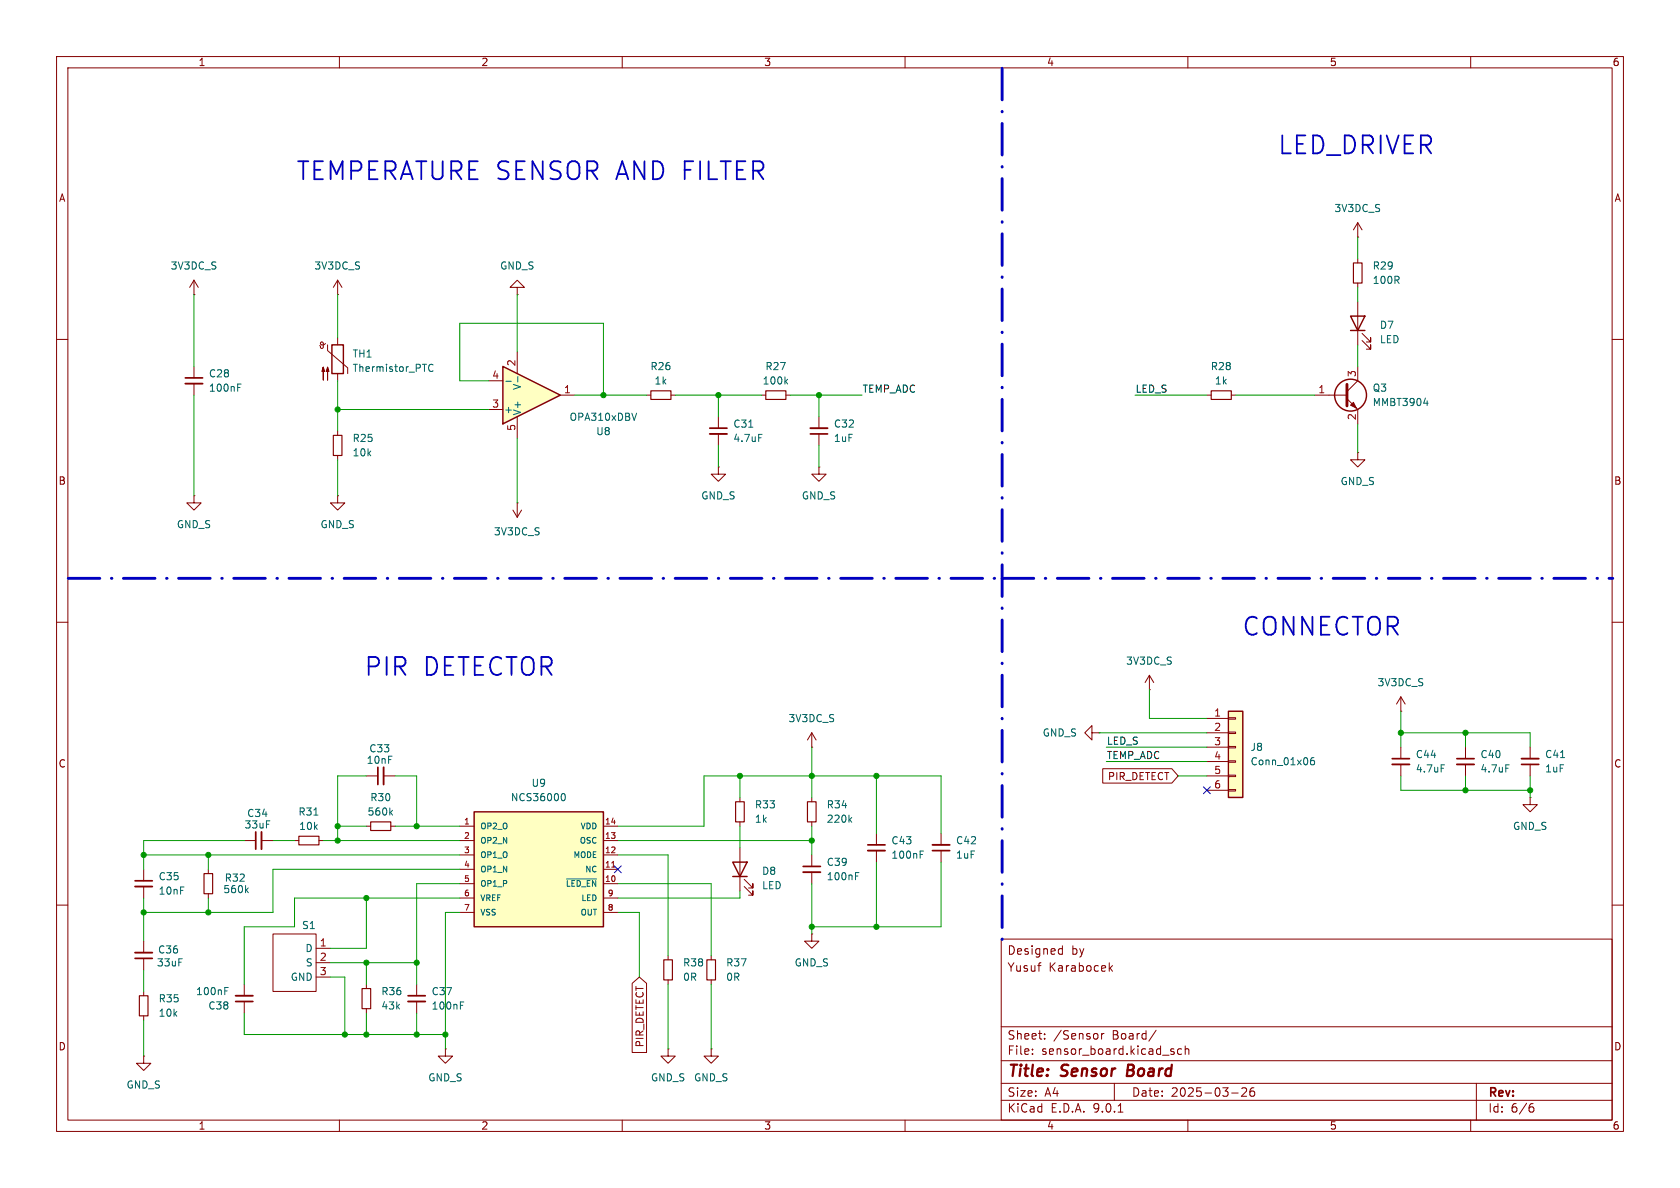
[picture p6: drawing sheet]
<svg xmlns="http://www.w3.org/2000/svg" width="297mm" height="210mm" viewBox="0 0 297 210" stroke-linecap="round" stroke-linejoin="round" font-family="sans-serif">
<g fill="none" stroke="#840000" stroke-width=".18">
<path d="M10 10h277v190h-277zM12 12h273v186h-273zM60 10v2M110 10v2M160 10v2M210 10v2M260 10v2M34.3 52.1h.1M34.3 49.5v2.6M34.3 49.5l-.8 1.3M34.3 49.5l.8 1.3M91.4 50.8h1.3l-1.3-1.3-1.2 1.3h1.2v1.3"/>
<path d="M91.4 52.1h.1M10 60h2M34.3 64.8v2M34.3 67.8v2.1M114.3 69.9h.8M118.6 69.9h.8M134.6 69.9h.8M138.9 69.9h.8M285 60h2M10 110h2M285 110h2M143.5 151.1v2.1"/>
<path d="M143.5 154.2v2M10 160h2M177 166h108v32h-108zM187.4 167.7l.4 .1M187.8 167.2v1.5M187.8 168.6l-.4 .1M196.1 170.2v1.5M196.2 171.1l.5 .6M196.7 170.7l-.6 .6M285 160h2M25.4 186.7v1.3h1.3l-1.3 1.2-1.3-1.2h1.3M25.4 186.7h.1"/>
<path d="M60 198v2M110 198v2M160 198v2M177 194.5h108M177 191.5h108M177 187.5h108M177 181.5h108M182.5 186.3v.1M182.5 185.5v.1M184.7 183.6v.1M184.7 182.8v.1M194.7 182.7v1"/>
<path d="M195.2 182.7l-.3 .1-.2 .2M197 191.5v3M197.7 196.6h.8M204.4 182.1l-1.3 2M207.2 185.9l.3 .1 .1 .2-.2 .2h-.3M207.2 185.4l.3 .1M208.9 185.5l-.4-.1-.3 .3v.4l.1 .2h.6M209.5 185.5l.2-.1 .4 .1 .1 .9M209.5 184.9v1.5M210 198v2M217.7 193.2h1.2M219.5 192.4l.6-.1 .2 .1 .1 .3-.9 1.1h.9"/>
<path d="M221.7 192.3a.59 .59 0 0 0-.7 .6v.6l.1 .2 .4 .1 .2-.1 .1-.5-.1-.3h-.5l-.2 .3M260 198v2M261 191.5v6.5M270.6 195.7h.4l.2 .3-.1 .5-.5 .1M271 195.1l-.4 .1"/>
</g>
<path d="M199.5 188.2l-.3 2h.8" fill="none" stroke="#840000" stroke-width=".4"/>
<path d="M115.1 69.1h3.5v1.5h-3.5zM135.4 69.1h3.5v1.5h-3.5z" fill="none" stroke="#840000" stroke-width=".2"/>
<path d="M42 68.5h.4M42 67.9h.6M138.9 67.4l.3 .5M139.2 67l-.4 .5M151.2 154.9h.5M151.2 154.3h.6" fill="none" stroke="#006464" stroke-width=".18"/>
<path d="M32.8 66.8h3M142 153.2h3" fill="none" stroke="#840000" stroke-width=".3"/>
<path d="M32.8 67.8h3M142 154.2h3" fill="none" stroke="#840000" stroke-width=".33"/>
<path d="M88.9 64.8l10.2 5.1-10.2 5z" fill="#ffffc2"/>
<g fill="none" stroke="#840000" stroke-width=".25">
<path d="M58.7 61h2v5h-2zM88.9 64.8l10.2 5.1-10.2 5zM129.5 152.4h2.6l-1.3 2.5zM129.5 154.9h2.6"/>
<circle cx="238.8" cy="69.8" r="2.82"/>
</g>
<g fill="none" stroke="#840000" stroke-width=".18">
<path d="M59.7 52.1h.1M59.7 49.5v2.6M59.7 59.7v1.3M59.7 49.5l-.8 1.3M59.7 49.5l.8 1.3M56.5 61.1l.1 .2M57.5 60.7l-.3 .2-.4 .1-.2-.3 .1-.2h.3l.1 .1v.8l-.2 .2-.3-.3M57.9 61v1l3.6 3v1M59.7 66v1.3M59.7 76.2v.8M86.4 72.4h2.5M86.4 67.3h2.5"/>
<path d="M91.4 62.2v3.8M91.4 73.7v3.8M99.1 69.9h2.5M127 73.7v2M127 76.7v2M144.8 73.7v2M144.8 76.7v2M213.4 69.9h.7M217.7 69.9h.7M232.4 69.9h5.7M238.1 70.5l1.9 1.9v2.5M240 64.8v2.5l-1.9 1.9"/>
<path d="M34.3 87.6v1.3h1.3l-1.3 1.3-1.3-1.3h1.3M34.3 87.6h.1M59.7 87.6v1.3h1.3l-1.3 1.3-1.3-1.3h1.3M59.7 87.6h.1M59.7 80.5v.8M90.7 90.2l.7 1.2M91.4 88.9h.1M91.4 88.9v2.5M92.2 90.2l-.8 1.2M127 82.6v1.2h1.3l-1.3 1.3-1.3-1.3h1.3M127 82.6h.1M144.8 82.6v1.2h1.2l-1.2 1.3-1.3-1.3h1.3"/>
<path d="M144.8 82.6h.1M240 80v1.3h1.3l-1.3 1.3-1.2-1.3h1.2M240 80h.1M143.5 132.1h.1M143.5 129.5l-.8 1.3M143.5 129.5l.8 1.3M143.5 129.5v2.6M247.6 132.1v2M247.6 135.1v2.1M259.1 132.1v2M259.1 135.1v2.1M25.4 153.7v2"/>
<path d="M25.4 156.7v2.1M43.2 148.6h2M46.2 148.6h2.1M130.8 141v.7M130.8 145.3v.8M130.8 149.9v7.6M131.6 156.7l1.5 1.5v-.7v.7h-.8M131.6 155.4l1.5 1.6v-.8v.8h-.8M143.5 141v.7M143.5 145.3v.8M154.9 147.3v2.1M154.9 150.4v2"/>
<path d="M166.4 147.3v2.1M166.4 150.4v2M48.3 165.1h7.6v10.2h-7.6zM55.9 167.6h2.5M55.9 170.2h2.5M55.9 172.7h2.5M64.8 174v.8M64.8 178.3v.8M118.1 168.9v.8M118.1 173.2v.8M125.7 168.9v.8M125.7 173.2v.8"/>
<path d="M143.5 165.1v1.3h1.3l-1.3 1.2-1.3-1.2h1.3M143.5 165.1h.1"/>
</g>
<g fill="none" stroke="#006464" stroke-width=".18">
<path d="M76.6 64.5a.6 .6 0 0 0-.9 .4 .6 .6 0 0 0 .6 .8l.3-.2M89.4 67.4h1M91.5 66.6v.9M112.5 73l-.4 1.3M132.4 75.5h.7M134.1 76.8h.6M251.7 71.3h.8M252.3 70.9v.8M254.8 135.2h.6M266.2 135.2h.6M150.2 144.9l.4 .5M150.6 144.5l-.5 .5"/>
<path d="M162.7 151.1h.4M162.7 150.4h.6"/>
</g>
<path d="M58.9 77h1.6v3.5h-1.6zM214.1 69.1h3.6v1.5h-3.6zM130 141.7h1.6v3.6h-1.6zM142.7 141.7h1.6v3.6h-1.6zM64 174.8h1.5v3.5h-1.5zM117.3 169.7h1.6v3.5h-1.6zM125 169.7h1.5v3.5h-1.5z" fill="none" stroke="#840000" stroke-width=".2"/>
<path d="M125.5 75.7h3M143.3 76.7h3M246.1 134.1h3.1M257.6 134.1h3M23.9 155.7h3M45.2 147.1v3M153.4 149.4h3.1M164.8 150.4h3.1" fill="none" stroke="#840000" stroke-width=".3"/>
<path d="M125.5 76.7h3M143.3 75.7h3M246.1 135.1h3.1M257.6 135.1h3M23.9 156.7h3M46.2 147.1v3M153.4 150.4h3.1M164.8 149.4h3.1" fill="none" stroke="#840000" stroke-width=".33"/>
<g fill="#840000" stroke="#840000" stroke-width=".18">
<path d="M57.1 64.9l.3 .8h-.5l.2-.8v2.3z"/>
<path d="M57.9 64.9l.3 .8h-.5l.2-.8v2.3z"/>
<path d="M238.8 71.6l.5-.5 .5 1z"/>
</g>
<path d="M238.1 67.9v3.9" fill="none" stroke="#840000" stroke-width=".51"/>
<path d="M217.2 125.7h2.5v15.3h-2.5z" fill="#ffffc2"/>
<path d="M238.8 55.9h2.5l-1.3 2.5zM238.8 58.4h2.5M217.2 125.7h2.5v15.3h-2.5z" fill="none" stroke="#840000" stroke-width=".25"/>
<g fill="none" stroke="#840000" stroke-width=".18">
<path d="M240 39.4l-.7 1.2M240 39.4l.8 1.2M240 39.4v2.5M240 41.9h.1M240 45.7v.8M240 50v.8M240 53.3v7.7M240.8 58.9l1.5 1.6v-.8v.8h-.7M240.8 60.2l1.5 1.5v-.7v.7h-.7M203.2 119.4l-.8 1.3M203.2 119.4l.8 1.3M203.2 119.4v2.5"/>
<path d="M193 129.5v-1.2l-1.2 1.2 1.2 1.3v-1.3h1.3M194.3 129.5h.1M203.2 121.9h.1M213.4 127h3.8M213.4 129.5h3.8M213.4 132.1h3.8M213.4 134.6h3.8M213.4 137.2h3.8M213.4 139.7h3.8M217.2 126.9h1.2v.2h-1.2zM217.2 129.4h1.2v.3h-1.2zM217.2 132h1.2v.2h-1.2z"/>
<path d="M217.2 134.5h1.2v.2h-1.2zM217.2 137h1.2v.3h-1.2zM217.2 139.6h1.2v.2h-1.2zM247.6 125.7h.1M247.6 123.2l-.7 1.3M247.6 123.2l.8 1.3M247.6 123.2v2.5M270.5 132.1v2M270.5 135.1v2.1M36.8 153.7v.7M36.8 158v.8M270.5 141v1.2h1.3l-1.3 1.3-1.3-1.3h1.3"/>
<path d="M270.5 141h.1M73.7 174v2M73.7 177v2.1M78.7 185.4v1.3h1.3l-1.3 1.3-1.2-1.3h1.2M78.7 185.4h.1M118.1 185.4v1.3h1.3l-1.3 1.3-1.3-1.3h1.3M118.1 185.4h.1M125.7 185.4v1.3h1.3l-1.3 1.3-1.2-1.3h1.2M125.7 185.4h.1"/>
</g>
<path d="M232.3 133.9l-.4 .1a.86 .86 0 0 0 0 1.2l.4-.1 .1-.4-.2-.3h-.3l-.2 .3M275.9 133.9h.7M43.5 157.3l.4 .5M43.9 157l-.5 .4M81.4 177.7h.4M81.4 177.1h.6" fill="none" stroke="#006464" stroke-width=".18"/>
<path d="M239.3 46.5h1.5v3.5h-1.5zM36.1 154.4h1.5v3.6h-1.5z" fill="none" stroke="#840000" stroke-width=".2"/>
<path d="M269 135.1h3M72.1 176h3.1" fill="none" stroke="#840000" stroke-width=".3"/>
<path d="M269 134.1h3M72.1 177h3.1" fill="none" stroke="#840000" stroke-width=".33"/>
<path d="M83.8 143.5h22.9v20.3h-22.9z" fill="#ffffc2"/>
<path d="M83.8 143.5h22.9v20.3h-22.9z" fill="none" stroke="#840000" stroke-width=".25"/>
<g fill="none" stroke="#840000" stroke-width=".18">
<path d="M64.8 137.2h2M67.8 137.2h2M194.9 135.9h12.3l1.1 1.3-1.1 1.2h-12.3zM52.1 148.6h.7M56.4 148.6h.7M64.8 146.1h.7M69.1 146.1h.7M81.3 146.1h2.5M81.3 148.6h2.5M81.3 151.1h2.5M81.3 153.7h2.5M81.3 156.2h2.5"/>
<path d="M81.3 158.8h2.5M106.7 146.1h2.5M106.7 148.6h2.5M106.7 151.1h2.5M106.7 153.7h2.5M106.7 156.2h2.5M106.7 158.8h2.5M25.4 166.4v2M25.4 169.4v2.1M25.4 175.3v.7M25.4 179.6v.7M43.2 174v2"/>
<path d="M43.2 177v2.1M81.3 161.3h2.5M106.7 161.3h2.5M111.8 173.8l1.2-1.1 1.3 1.1v12.3h-2.5z"/>
</g>
<path d="M108.1 153.3h.6" fill="none" stroke="#a90000" stroke-width=".18"/>
<path d="M55.5 144.1h.7M69 143.6l.4 .5M69.4 143.2l-.5 .5M99.4 140.3h.1a.68 .68 0 0 1 .5 .6 .68 .68 0 0 1-.5 .6h-.1M100.1 155.4h5.4M39.7 175.2h.5M39.7 174.6h.6" fill="none" stroke="#006464" stroke-width=".18"/>
<path d="M52.8 147.8h3.6v1.6h-3.6zM65.5 145.3h3.6v1.5h-3.6zM24.6 176h1.6v3.6h-1.6z" fill="none" stroke="#840000" stroke-width=".2"/>
<path d="M66.8 135.6v3.1M23.9 169.4h3M41.7 177h3" fill="none" stroke="#840000" stroke-width=".3"/>
<path d="M67.8 135.6v3.1M23.9 168.4h3M41.7 176h3" fill="none" stroke="#840000" stroke-width=".33"/>
<path d="M177.2 12.1v154.3M12.1 102.2h165.1M177.2 102.2h107.9" fill="none" stroke="#0000c2" stroke-width=".51" stroke-dasharray="5.6 2 .1 2"/>
<g fill="none" stroke="#009600" stroke-width=".18">
<path d="M34.3 52.1v12.7M59.7 52.1v7.6M91.4 52.1v10.1M240 41.9v3.8M240 50.8v2.5M34.3 69.9v17.7M59.7 67.3v8.9M59.7 72.4h26.7M86.4 67.3h-5.1v-10.1h25.4v12.7M91.4 77.5v11.4M101.6 69.9h12.7M119.4 69.9h15.2"/>
<path d="M127 69.9v3.8M127 78.7v3.9M139.7 69.9h12.7M144.8 69.9v3.8M144.8 78.7v3.9M200.7 69.9h12.7M218.4 69.9h14M240 61v3.8M240 74.9v5.1M59.7 81.3v6.3M64.8 137.2h-5.1v11.4M69.8 137.2h3.9v8.9"/>
<path d="M130.8 137.2v3.8M143.5 132.1v8.9M154.9 137.2v10.1M194.3 129.5h19.1M195.6 134.6h17.8M195.6 132.1h17.8M203.2 121.9v5.1h10.2M208.3 137.2h5.1M247.6 125.7v6.4M247.6 137.2v2.5h22.9M247.6 129.5h22.9v2.6M259.1 129.5v2.6"/>
<path d="M259.1 137.2v2.5M270.5 137.2v3.8M25.4 151.1h55.9M25.4 158.8v7.6M36.8 151.1v2.6M36.8 158.8v2.5M43.2 148.6h-17.8v5.1M48.3 148.6h3.8M57.1 148.6h24.2M59.7 146.1h5.1M64.8 158.8v8.8h-6.4M69.8 146.1h11.5"/>
<path d="M81.3 153.7h-33v7.6h-22.9M81.3 158.8h-29.2v5h-8.9v10.2M81.3 156.2h-7.6v17.8M109.2 146.1h15.3v-8.9h41.9v10.1M109.2 148.6h34.3M109.2 151.1h8.9v17.8M109.2 156.2h16.5v12.7M130.8 157.5v1.3h-21.6M130.8 146.1v3.8M143.5 146.1v5M143.5 156.2v8.9M154.9 152.4v11.4"/>
<path d="M166.4 152.4v11.4h-22.9M25.4 171.5v3.8M43.2 179.1v3.8h35.5M58.4 172.7h2.6v10.2M58.4 170.2h15.3M64.8 170.2v3.8M64.8 179.1v3.8M73.7 179.1v3.8M81.3 161.3h-2.6v24.1M109.2 161.3h3.8v11.4M118.1 174v11.4M125.7 174v11.4"/>
<path d="M25.4 180.3v6.4"/>
</g>
<path d="M212.8 139.1l1.2 1.2M214 139.1l-1.2 1.2M108.6 153.1l1.2 1.2M109.8 153.1l-1.2 1.2" fill="none" stroke="#000084" stroke-width=".18"/>
<g fill="#009600" stroke="#009600" stroke-width=".18">
<circle cx="106.7" cy="69.9" r=".46"/>
<circle cx="144.8" cy="69.9" r=".46"/>
<circle cx="127" cy="69.9" r=".46"/>
<circle cx="59.7" cy="72.4" r=".46"/>
<circle cx="143.5" cy="163.8" r=".46"/>
<circle cx="154.9" cy="163.8" r=".46"/>
<circle cx="143.5" cy="148.6" r=".46"/>
<circle cx="130.8" cy="137.2" r=".46"/>
<circle cx="154.9" cy="137.2" r=".46"/>
<circle cx="143.5" cy="137.2" r=".46"/>
<circle cx="61" cy="182.9" r=".46"/>
<circle cx="64.8" cy="170.2" r=".46"/>
<circle cx="259.1" cy="129.5" r=".46"/>
<circle cx="247.6" cy="129.5" r=".46"/>
<circle cx="259.1" cy="139.7" r=".46"/>
<circle cx="270.5" cy="139.7" r=".46"/>
<circle cx="73.7" cy="182.9" r=".46"/>
<circle cx="64.8" cy="182.9" r=".46"/>
<circle cx="64.8" cy="158.8" r=".46"/>
<circle cx="78.7" cy="182.9" r=".46"/>
<circle cx="73.7" cy="146.1" r=".46"/>
<circle cx="73.7" cy="170.2" r=".46"/>
<circle cx="59.7" cy="148.6" r=".46"/>
<circle cx="59.7" cy="146.1" r=".46"/>
<circle cx="36.8" cy="161.3" r=".46"/>
<circle cx="25.4" cy="161.3" r=".46"/>
<circle cx="25.4" cy="151.1" r=".46"/>
<circle cx="36.8" cy="151.1" r=".46"/>
</g>
<g font-size="4.4" fill="#0000c2">
<text x="225.8" y="27.7">LED_DRIVER</text>
<text x="52.2" y="32.3">TEMPERATURE SENSOR AND FILTER</text>
<text x="219.5" y="112.8">CONNECTOR</text>
<text x="64.3" y="119.9">PIR</text>
<text x="74.9" y="119.9">DETECTOR</text>
</g>
<g font-size="2.8" fill="#840000">
<text x="178" y="190.9">Title:</text>
<text x="187.7" y="190.9">Sensor</text>
<text x="200.1" y="190.9">Board</text>
</g>
<g font-size="2.1" fill="#840000">
<text x="178" y="172">Yusuf</text>
<text x="178" y="169">Designed</text>
<text x="185.4" y="172">Karabocek</text>
<text x="189.4" y="169">by</text>
<text x="178" y="184">Sheet:</text>
<text x="186.2" y="184">/Sensor</text>
<text x="196.7" y="184">Board/</text>
<text x="178" y="186.7">File:</text>
<text x="184.1" y="186.7">sensor_board.kicad_sch</text>
<text x="178" y="196.9">KiCad</text>
<text x="178" y="194.1">Size:</text>
<text x="184.7" y="194.1">A4</text>
<text x="185.7" y="196.9">E.D.A.</text>
<text x="193.3" y="196.9">9.0.1</text>
<text x="200" y="194.1">Date:</text>
<text x="207" y="194.1">2025-03-26</text>
<text x="263" y="194.3">Rev:</text>
<text x="263" y="196.9">Id:</text>
<text x="267.1" y="196.9">6/6</text>
</g>
<g font-size="1.8" fill="#840000">
<text x="35" y="11.9">1</text>
<text x="85" y="11.9">2</text>
<text x="135" y="11.9">3</text>
<text x="185" y="11.9">4</text>
<text x="235" y="11.9">5</text>
<text x="285" y="11.9">6</text>
<text x="10.3" y="35.9">A</text>
<text x="285.3" y="35.9">A</text>
<text x="10.3" y="85.9">B</text>
<text x="285.3" y="85.9">B</text>
<text x="10.3" y="135.9">C</text>
<text x="285.3" y="135.9">C</text>
<text x="195.8" y="138.1">PIR_DETECT</text>
<text x="10.3" y="185.9">D</text>
<text x="114" y="185.2" transform="rotate(-90 114 185.2)">PIR_DETECT</text>
<text x="285.3" y="185.9">D</text>
<text x="35" y="199.9">1</text>
<text x="85" y="199.9">2</text>
<text x="135" y="199.9">3</text>
<text x="185" y="199.9">4</text>
<text x="235" y="199.9">5</text>
<text x="285" y="199.9">6</text>
</g>
<g font-size="1.8" fill="#006464">
<text x="235.8" y="37.7">3V3DC_S</text>
<text x="30.1" y="47.9">3V3DC_S</text>
<text x="55.5" y="47.9">3V3DC_S</text>
<text x="88.3" y="47.9">GND_S</text>
<text x="242.6" y="47.9">R29</text>
<text x="242.6" y="50.4">100R</text>
<text x="243.8" y="58.3">D7</text>
<text x="62.2" y="66">Thermistor_PTC</text>
<text x="62.2" y="63.4">TH1</text>
<text x="114.9" y="65.6">R26</text>
<text x="135.2" y="65.6">R27</text>
<text x="214" y="65.6">R28</text>
<text x="243.8" y="60.9">LED</text>
<text x="36.8" y="69.4">100nF</text>
<text x="36.8" y="66.9">C28</text>
<text x="92.3" y="69" transform="rotate(-90 92.3 69)">V-</text>
<text x="115.6" y="68.2">1k</text>
<text x="134.7" y="68.2">100k</text>
<text x="214.7" y="68.2">1k</text>
<text x="242.6" y="69.4">Q3</text>
<text x="242.6" y="72">MMBT3904</text>
<text x="89" y="73.3">+</text>
<text x="92.3" y="73.5" transform="rotate(-90 92.3 73.5)">V+</text>
<text x="100.6" y="74.6">OPA310xDBV</text>
<text x="105.3" y="77.1">U8</text>
<text x="129.5" y="75.8">C31</text>
<text x="147.3" y="75.8">C32</text>
<text x="62.2" y="80.9">10k</text>
<text x="62.2" y="78.3">R25</text>
<text x="129.5" y="78.3">4.7uF</text>
<text x="147.3" y="78.3">1uF</text>
<text x="123.9" y="88.5">GND_S</text>
<text x="141.7" y="88.5">GND_S</text>
<text x="236.9" y="86">GND_S</text>
<text x="31.2" y="93.6">GND_S</text>
<text x="56.6" y="93.6">GND_S</text>
<text x="87.2" y="94.8">3V3DC_S</text>
<text x="199" y="117.7">3V3DC_S</text>
<text x="243.4" y="121.5">3V3DC_S</text>
<text x="139.3" y="127.9">3V3DC_S</text>
<text x="184.2" y="130.4">GND_S</text>
<text x="64.7" y="135.2">10nF</text>
<text x="65.2" y="133.2">C33</text>
<text x="221" y="132.9">J8</text>
<text x="221" y="135.5">Conn_01x06</text>
<text x="250.2" y="134.2">C44</text>
<text x="250.2" y="136.8">4.7uF</text>
<text x="261.6" y="134.2">C40</text>
<text x="261.6" y="136.8">4.7uF</text>
<text x="273.1" y="136.7">1uF</text>
<text x="273.1" y="134.2">C41</text>
<text x="65.4" y="141.8">R30</text>
<text x="90.2" y="141.8">NCS36000</text>
<text x="93.9" y="139.3">U9</text>
<text x="133.4" y="143.1">R33</text>
<text x="146.1" y="143.1">R34</text>
<text x="43.1" y="146.7">33uF</text>
<text x="43.6" y="144.6">C34</text>
<text x="52.7" y="144.4">R31</text>
<text x="52.8" y="146.9">10k</text>
<text x="64.9" y="144.4">560k</text>
<text x="133.4" y="145.6">1k</text>
<text x="146.1" y="145.6">220k</text>
<text x="157.5" y="149.5">C43</text>
<text x="168.9" y="149.4">C42</text>
<text x="267.4" y="146.9">GND_S</text>
<text x="27.9" y="155.8">C35</text>
<text x="134.6" y="154.9">D8</text>
<text x="146.1" y="155.8">100nF</text>
<text x="146.1" y="153.3">C39</text>
<text x="157.5" y="152">100nF</text>
<text x="168.9" y="152">1uF</text>
<text x="27.9" y="158.3">10nF</text>
<text x="39.4" y="158.1">560k</text>
<text x="39.6" y="156.1">R32</text>
<text x="134.6" y="157.4">LED</text>
<text x="53.3" y="164.4">S1</text>
<text x="27.6" y="171">33uF</text>
<text x="27.8" y="168.8">C36</text>
<text x="51.3" y="173.6">GND</text>
<text x="53.9" y="168.5">D</text>
<text x="54" y="171">S</text>
<text x="120.7" y="173.6">0R</text>
<text x="120.7" y="171">R38</text>
<text x="128.3" y="173.6">0R</text>
<text x="128.3" y="171">R37</text>
<text x="140.4" y="171">GND_S</text>
<text x="27.9" y="179.9">10k</text>
<text x="27.9" y="177.4">R35</text>
<text x="34.6" y="176.1">100nF</text>
<text x="36.7" y="178.7">C38</text>
<text x="67.3" y="178.7">43k</text>
<text x="67.3" y="176.1">R36</text>
<text x="76.2" y="178.7">100nF</text>
<text x="76.2" y="176.1">C37</text>
<text x="75.6" y="191.4">GND_S</text>
<text x="115" y="191.4">GND_S</text>
<text x="122.6" y="191.4">GND_S</text>
<text x="22.3" y="192.6">GND_S</text>
</g>
<g font-size="1.8" fill="#a90000">
<text x="91.2" y="64.8" transform="rotate(-90 91.2 64.8)">2</text>
<text x="86.9" y="67.1">4</text>
<text x="99.6" y="69.6">1</text>
<text x="233" y="69.6">1</text>
<text x="239.8" y="66.7" transform="rotate(-90 239.8 66.7)">3</text>
<text x="86.9" y="72.1">3</text>
<text x="91.2" y="76.3" transform="rotate(-90 91.2 76.3)">5</text>
<text x="239.8" y="74.4" transform="rotate(-90 239.8 74.4)">2</text>
<text x="214.6" y="126.7">1</text>
<text x="214.6" y="129.3">2</text>
<text x="214.6" y="131.8">3</text>
<text x="214.6" y="134.4">4</text>
<text x="214.6" y="136.9">5</text>
<text x="214.6" y="139.4">6</text>
<text x="56.4" y="167.4">1</text>
<text x="56.4" y="169.9">2</text>
<text x="56.4" y="172.5">3</text>
</g>
<g font-size="1.8" fill="#0f0f0f">
<text x="152.4" y="69.5">TEMP_ADC</text>
<text x="200.7" y="69.5">LED_S</text>
<text x="195.6" y="131.7">LED_S</text>
<text x="195.6" y="134.3">TEMP_ADC</text>
</g>
<g font-size="1.4" fill="#a90000">
<text x="81.9" y="145.8">1</text>
<text x="81.9" y="148.3">2</text>
<text x="106.9" y="145.8">14</text>
<text x="106.9" y="148.3">13</text>
<text x="81.9" y="150.9">3</text>
<text x="81.9" y="153.4">4</text>
<text x="81.9" y="156">5</text>
<text x="106.9" y="150.9">12</text>
<text x="106.9" y="153.4">11</text>
<text x="106.9" y="156">10</text>
<text x="81.9" y="158.5">6</text>
<text x="81.9" y="161">7</text>
<text x="107.3" y="158.5">9</text>
<text x="107.3" y="161">8</text>
</g>
<g font-size="1.4" fill="#006464">
<text x="84.8" y="146.8">OP2_O</text>
<text x="84.8" y="149.3">OP2_N</text>
<text x="102.4" y="149.3">OSC</text>
<text x="102.5" y="146.8">VDD</text>
<text x="84.8" y="151.9">OP1_O</text>
<text x="84.8" y="154.4">OP1_N</text>
<text x="101.2" y="151.9">MODE</text>
<text x="103.3" y="154.4">NC</text>
<text x="84.8" y="156.9">OP1_P</text>
<text x="84.8" y="159.5">VREF</text>
<text x="99.9" y="156.9">~{LED_EN}</text>
<text x="102.7" y="159.5">LED</text>
<text x="84.8" y="162">VSS</text>
<text x="102.5" y="162">OUT</text>
</g>
</svg>
